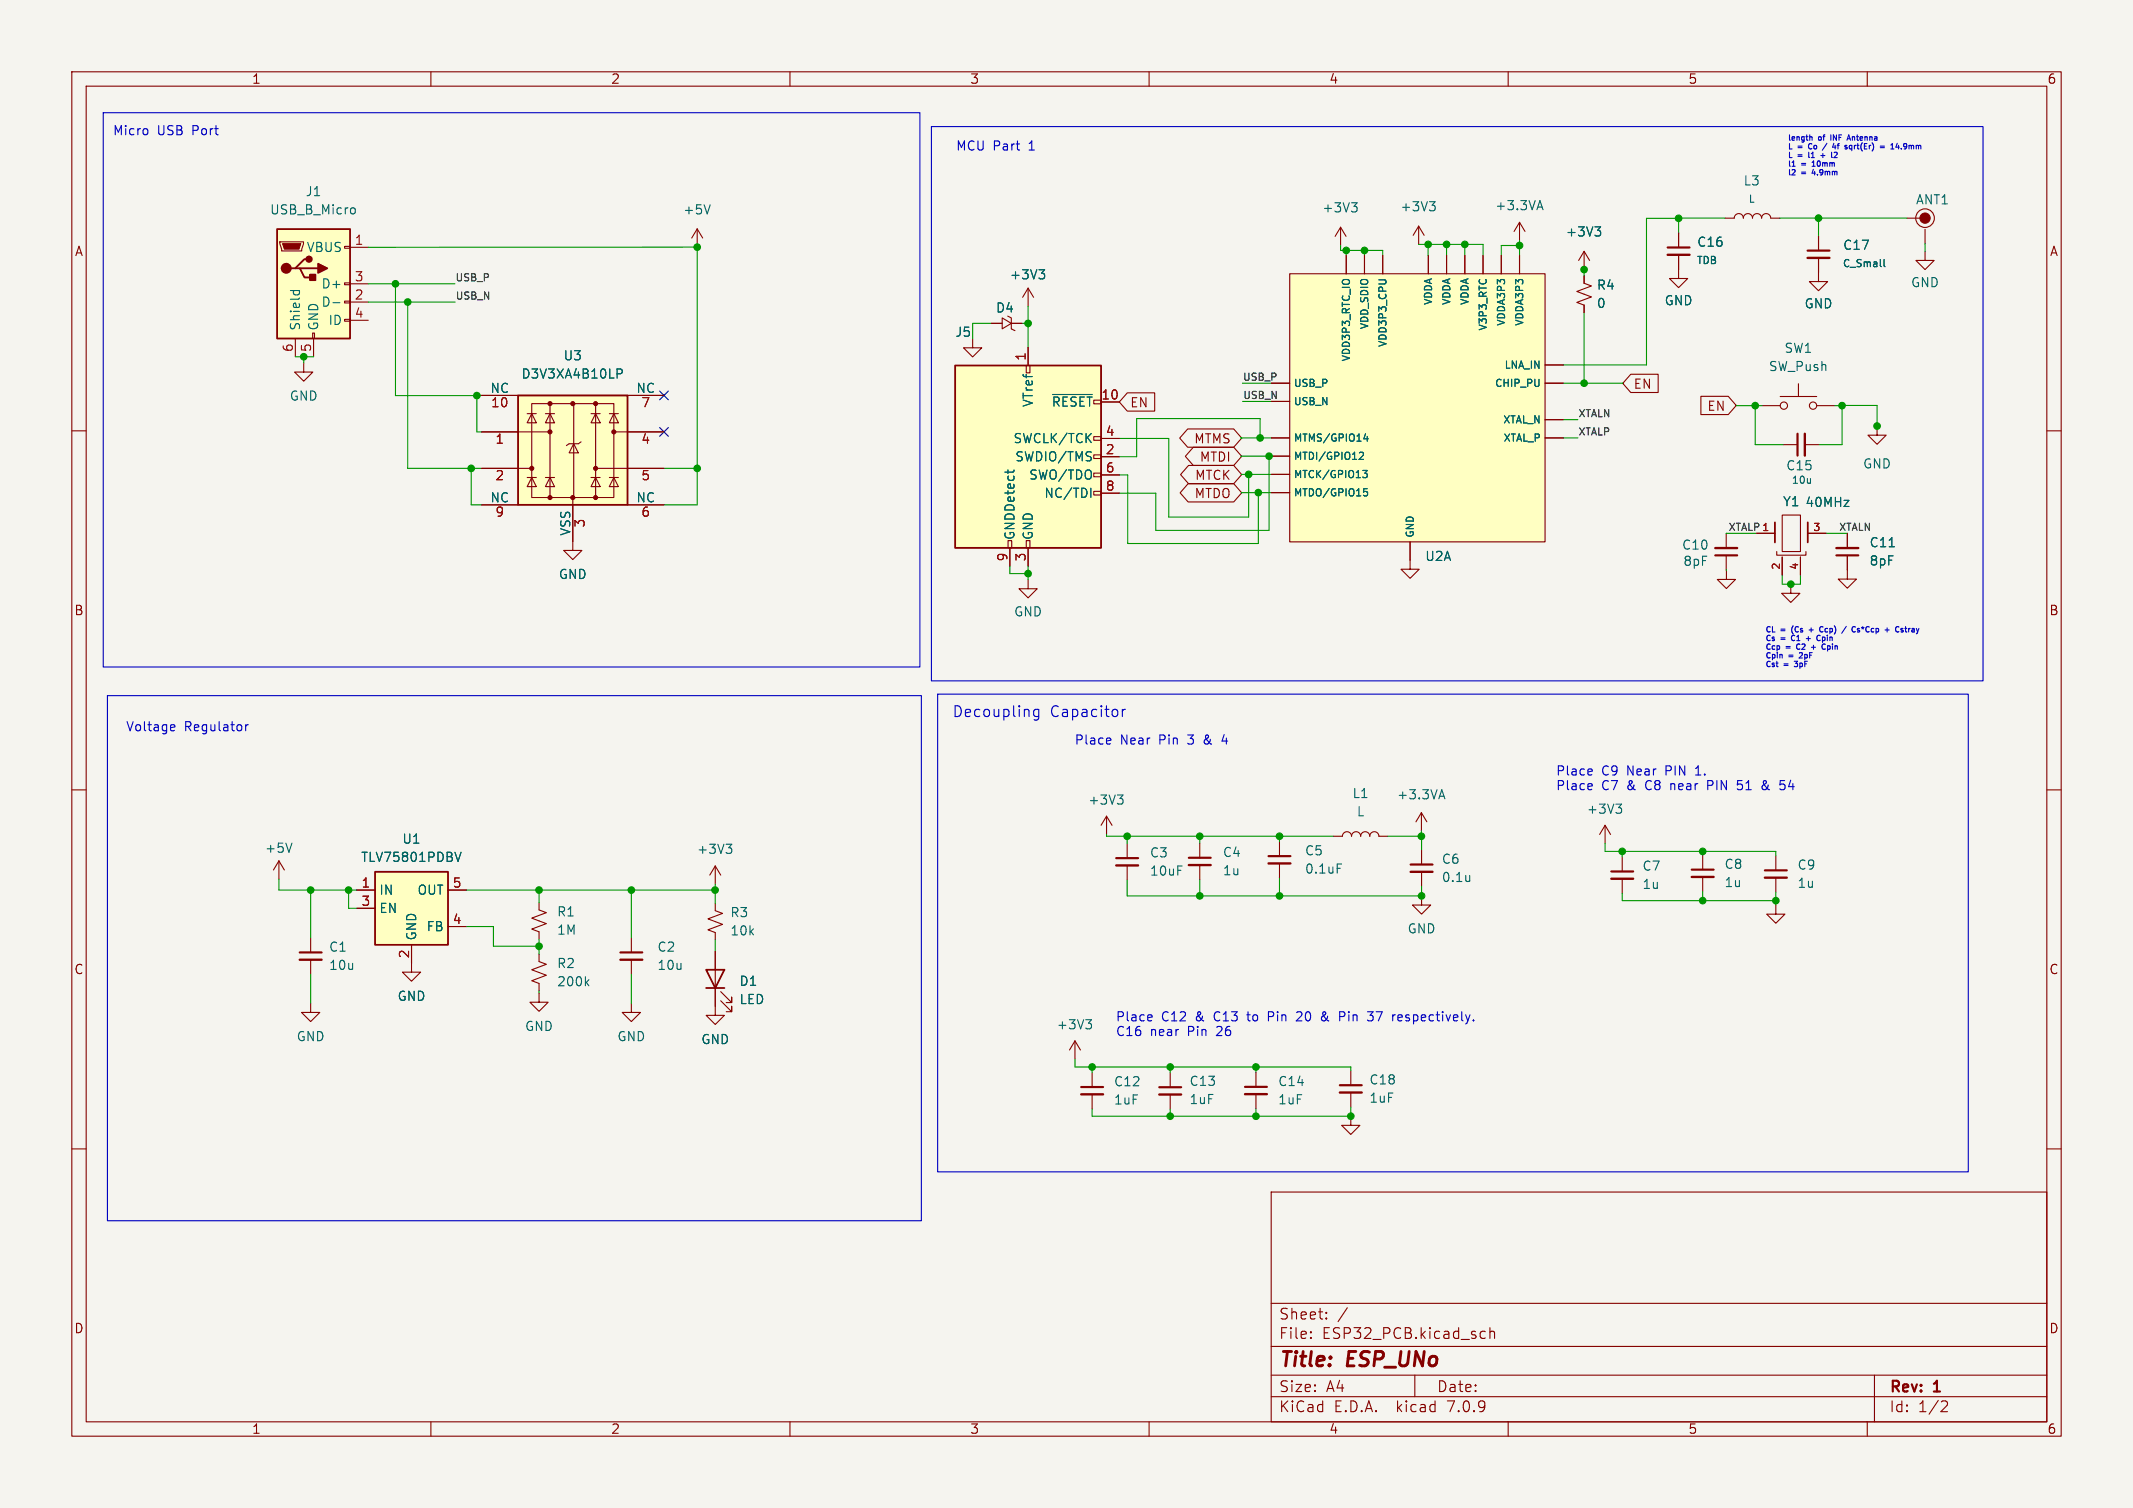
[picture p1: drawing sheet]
<svg xmlns="http://www.w3.org/2000/svg" width="297mm" height="210mm" viewBox="0 0 297 210" stroke-linecap="round" stroke-linejoin="round" font-family="sans-serif">
<path d="M0 0h297v210h-297z" fill="#f5f4ef" stroke="#f5f4ef" stroke-width=".14"/>
<g fill="none" stroke="#840000" stroke-width=".15">
<path d="M10 10h277v190h-277zM12 12h273v186h-273zM60 10v2M110 10v2M160 10v2M210 10v2M260 10v2M39 33.7h3.3v.2l-.3 1.1h-2.8zM48 39.4h.7v.2h-.7zM48 34.3h.7v.3h-.7zM48.7 34.4h2.6M48.7 39.5h2.6"/>
<path d="M97.1 31.9l-.8 1.2M97.1 31.9v2.5M97.1 31.9l.7 1.2M179.6 38.1h35.5v37.4h-35.5zM186.7 31.6l-.8 1.3M186.7 31.6v2.6M186.7 31.6l.7 1.3M187.5 35.6v2.5M190 35.6v2.5M192.5 35.6v2.5M197.5 31.5l-.7 1.3M197.5 31.5v2.5"/>
<path d="M197.5 31.5l.8 1.3M198.9 35.6v2.5M201.4 35.6v2.5M204 35.6v2.5M206.5 35.6v2.5M209 35.6v2.5M211.6 31v2.5M211.6 35.6v2.5M211.6 31l-.8 1.2M211.6 31l.7 1.2M220.6 38.4v1l1 .4-2 .8 2 .8-2 .7 1 .4v1M220.6 35l-.8 1.3"/>
<path d="M220.6 35v2.5M220.6 35l.7 1.3M233.7 35.5v3.3h1.3l-1.3 1.3-1.2-1.3h1.2M233.7 32.4v2.1M240.2 30.4h1.3a.64 .64 0 0 1 .6-.7 .64 .64 0 0 1 .6 .7 .64 .64 0 0 1 .7-.7 .64 .64 0 0 1 .6 .7 .64 .64 0 0 1 .7-.7 .64 .64 0 0 1 .6 .7 .64 .64 0 0 1 .6-.7 .64 .64 0 0 1 .7 .7h1.2M253.2 35.9v3.3h1.3l-1.3 1.3-1.3-1.3h1.3M253.2 32.9v2M265.5 30.4h2.5M268 35v1.3h1.3l-1.3 1.2-1.2-1.2h1.2M268 31.9v2M10 60h2M41.1 47.1v2.6"/>
<path d="M42.3 50.5v1.3h1.3l-1.3 1.3-1.3-1.3h1.3M43.5 46.4h.3v.7h-.3zM43.7 47.1v2.6M48 44.5h.7v.2h-.7zM48 41.9h.7v.3h-.7zM48.7 42.1h2.6M48.7 44.6h2.6M67.1 55.1h5M73.4 57.6h1.3M74 56.2h11.5v13.1h-11.5zM74 57.6l.7 1.3h-1.3zM75.9 57.6h1.3"/>
<path d="M76.6 57.6l.6 1.3h-1.3zM76.6 56.2v13.1M79.9 56.2v13.1M82.3 57.6h1.3M82.9 57.6l.7 1.3h-1.3zM82.9 56.2v13.1M84.8 57.6h1.3M85.5 57.6l.6 1.3h-1.3zM87.4 55.1h5.1M135.4 47.2v1.2h1.3l-1.3 1.3-1.2-1.3h1.2M138 45h1.5M139.5 44.3l1.3 .7-1.3 .8z"/>
<path d="M140.3 44l.5 .3v1.5l.5 .3M140.8 45h1.5M142.9 50.9h.5v1h-.5zM143.2 40.1v2.6M143.2 48.4v2.5M143.2 40.1l-.8 1.3M143.2 40.1l.7 1.3M153.3 56h2.6M157 54.7h3.8v2.6h-3.8l-1.1-1.3zM165.4 59.7h6.4l1.1 1.3-1.1 1.3h-6.4l-1.1-1.3zM177 55.9h2.6M177 53.4h2.6"/>
<path d="M215.1 50.8h2.6M215.1 53.4h2.6M215.1 58.4h2.6M227.1 52.1h3.8v2.6h-3.8l-1.1-1.3zM236.8 55.2h3.8l1.2 1.3-1.2 1.2h-3.8zM245.3 56.5h2.6M247.9 55.2h5.1M250.4 53.4v1.8M253 56.5h2.5M261.4 59.3v1.3h1.2l-1.2 1.3-1.3-1.3h1.3M285 60h2M67.1 60.1h9.5"/>
<path d="M67.1 65.2h6.9M67.1 70.3h5M73.4 66.5h1.3M74 66.5l.7 1.3h-1.3zM75.9 66.5h1.3M76.6 66.5l.6 1.3h-1.3zM79.8 69.3v7.4h1.2l-1.2 1.2-1.3-1.2h1.3M79.9 61.8l.6 1.3h-1.3zM80.9 61.5l-.4 .3h-1.3l-.3 .3M82.3 66.5h1.3M82.9 66.5l.7 1.3h-1.3zM82.9 65.2h9.6"/>
<path d="M84.8 66.5h1.3M85.5 66.5l.6 1.3h-1.3zM85.5 60.1h7M87.4 70.3h5.1M140.4 75.3h.5v1h-.5zM140.6 76.3v2.5M142.9 75.3h.5v1h-.5zM143.2 76.3v2.5M152.3 60.8h1v.5h-1zM152.3 65.9h1v.5h-1zM152.3 63.3h1v.6h-1zM152.3 68.4h1v.5h-1z"/>
<path d="M153.3 63.6h2.6M153.3 61.1h2.6M153.3 66.1h2.6M153.3 68.7h2.6M165.4 67.4h6.4l1.1 1.2-1.1 1.3h-6.4l-1.1-1.3zM165.5 64.8h6.3l1.1 1.3-1.1 1.3h-6.3l-1.1-1.3zM166.2 62.3h5.6l1.1 1.3-1.1 1.2h-5.6l-1.2-1.2zM177 61h2.6M177 68.6h2.6M177 63.5h2.6M177 66.1h2.6M196.3 75.5v3.8h1.3l-1.3 1.2-1.2-1.2h1.2"/>
<path d="M215.1 61h2.6M240.4 74.3v2M240.4 77.3v2.1M240.4 79.4v1.3h1.3l-1.3 1.3-1.3-1.3h1.3M244.6 74.3h2.5M247.4 76.8v.5h4.1v-.5M248.2 71.7h2.5v5.1h-2.5zM248.2 77.6v2.5M248.3 61.9h2M250.7 77.6v2.5M251.3 61.9h2M251.7 74.3h2.6"/>
<path d="M257.2 77.3v3.3h1.3l-1.3 1.3-1.2-1.3h1.2M257.2 74.3v2M143.2 80.7v1.3h1.2l-1.2 1.3-1.3-1.3h1.3M249.4 81.4v1.2h1.2l-1.2 1.3-1.3-1.3h1.3M10 110h2M38.8 119.9l-.7 1.3M38.8 119.9v2.5M38.8 119.9l.8 1.3M154.1 113.7l-.8 1.2M154.1 113.7v2.5M154.1 113.7l.7 1.2M156.9 117.5v2"/>
<path d="M167.1 117.4v2.1M178.2 117.2v2M185.6 116.5h1.3a.64 .64 0 0 1 .7-.7 .64 .64 0 0 1 .6 .7 .64 .64 0 0 1 .6-.7 .64 .64 0 0 1 .7 .7 .64 .64 0 0 1 .6-.7 .64 .64 0 0 1 .6 .7 .64 .64 0 0 1 .7-.7 .64 .64 0 0 1 .6 .7h1.3M197.9 113.2v2.5M197.9 113.2l-.7 1.3M197.9 113.2l.8 1.3M197.9 118.4v2M223.5 114.9l-.8 1.3M223.5 114.9v2.6M223.5 114.9l.8 1.3M225.9 119.3v2.1M237.1 119.1v2"/>
<path d="M247.3 119.2v2M285 110h2M43.3 139.7v1.3h1.2l-1.2 1.3-1.3-1.3h1.3M43.3 130.6v2M43.3 133.7v2M49.7 124h2.5M49.7 126.5h2.5M57.3 131.6v3.8h1.3l-1.3 1.3-1.3-1.3h1.3M62.4 124h2.5M62.4 129h2.5M75.1 138.3v1.3h1.2l-1.2 1.2-1.3-1.2h1.3M75.1 125.7v1l1 .4-2.1 .8 2.1 .7-2.1 .8 1.1 .4v1"/>
<path d="M75.1 132.9v1l1 .4-2.1 .8 2.1 .7-2.1 .8 1.1 .4v1M87.9 139.7v1.3h1.3l-1.3 1.3-1.3-1.3h1.3M87.9 130.6v2M87.9 133.7v2M99.6 132.5v8.9h1.3l-1.3 1.3-1.3-1.3h1.3M99.6 125.8v1l1 .4-2 .8 2 .7-2 .8 1 .4v1M99.6 120.6v2.5M99.6 120.6l-.8 1.3M99.6 120.6l.8 1.3M100.4 139.4l1.5 1.5v-.8v.8h-.8M100.4 138.1l1.5 1.5v-.7v.7h-.8M156.9 120.5v2.1"/>
<path d="M167.1 120.5v2M178.2 120.2v2.1M197.9 124.8v1.2h1.3l-1.3 1.3-1.2-1.3h1.2M197.9 121.4v2M225.9 122.4v2M237.1 122.1v2.1M247.3 126v1.3h1.2l-1.2 1.3-1.3-1.3h1.3M247.3 122.2v2.1M10 160h2M149.7 145l-.8 1.2M149.7 145v2.5M149.7 145l.7 1.2"/>
<path d="M152.1 149.4v2M152.1 152.4v2M162.9 149.4v2M162.9 152.4v2.1M174.9 149.3v2.1M174.9 152.4v2M188.1 155.4v1.3h1.3l-1.3 1.3-1.3-1.3h1.3M188.1 149.1v2M188.1 152.1v2.1M285 160h2M177 166h108v32h-108zM60 198v2"/>
<path d="M110 198v2M160 198v2M177 194.5h108M177 191.5h108M177 187.5h108M177 181.5h108M182.5 186.3h.1l-.1 .1M182.5 186.3v.1M182.5 185.5v.1M182.5 185.5h.1l-.1 .1M184.7 183.6v.1M184.7 183.6h-.1l.1 .1"/>
<path d="M184.7 182.8v.1M184.7 182.8h-.1l.1 .1M187.6 182.1l-1.3 2M197 191.5v3M206.4 185.4l.4 .1M206.8 186.3l-.4 .1M207.5 185.5a.37 .37 0 0 1 .6 .1v.8M207.5 184.9v1.5M210 198v2M260 198v2M261 191.5v6.5M270.5 195.1l.5 .1a.41 .41 0 0 1 .1 .5l-.9 .9h1"/>
<circle cx="268" cy="30.4" r="1.3"/>
<circle cx="248.4" cy="56.5" r=".51"/>
<circle cx="252.5" cy="56.5" r=".51"/>
</g>
<circle cx="268" cy="30.4" r=".72" fill="#840000" stroke="#840000" stroke-width=".14"/>
<g fill="none" stroke="#840000" stroke-width=".33">
<path d="M232.2 35.5h3.1M251.7 35.9h3M238.8 76.3h3.1M251.3 60.4v3M255.7 76.3h3M41.7 133.7h3.1M86.4 133.7h3M155.4 120.5h3.1M165.5 120.5h3.1M176.6 120.2h3.1M196.4 121.4h3.1M224.4 122.4h3"/>
<path d="M235.6 122.1h3M245.7 122.2h3.1M150.5 152.4h3.1M161.4 152.4h3.1M173.4 152.4h3M186.6 152.1h3"/>
</g>
<g fill="none" stroke="#840000" stroke-width=".3">
<path d="M232.2 34.5h3.1M251.7 34.9h3M238.8 77.3h3.1M250.3 60.4v3M255.7 77.3h3M155.4 119.5h3.1M165.5 119.5h3.1M176.6 119.2h3.1M41.7 132.6h3.1M86.4 132.6h3M196.4 120.4h3.1M224.4 121.4h3"/>
<path d="M235.6 121.1h3M245.7 121.2h3.1M150.5 151.4h3.1M161.4 151.4h3.1M173.4 151.4h3M186.6 151.1h3"/>
</g>
<g fill="none" stroke="#006464" stroke-width=".15">
<path d="M49 28.9l.3 .1 .2 .2-.1 .5-.4 .1M98.9 28.5l-.4 1.3M144.7 37.6h.8l-.5 .4M145.2 38l.3 .3v.3l-.3 .2M188.2 28.2h.8l-.5 .5M188.7 28.7l.3 .3v.3l-.3 .2M199 28.1h.8l-.4 .5M199.6 28.6l.2 .2v.3l-.2 .3M214.1 28.8h.6M214.4 27.9l.4 1.3M222.1 31.6h.8l-.5 .5M222.6 32.1l.3 .2v.3l-.3 .3"/>
<path d="M262.3 36.1v.9l.2 .1M40.4 40.5h1.3M40.9 40.5v.3M41.6 40.5l.1 .3M46.4 42.2h.9M85.9 51.4h.5l.3 .2-.2 .4h-.6M146.6 54.9h5.5M140.3 65.4v.5M141.2 65.4l-.1 .3M151.9 68v1.3M189.3 63.1l.4-.1 .2 .3-.7 .7h.7M189.8 65.5h.6l-.4 .4 .3 .1v.4l-.1 .1h-.4"/>
<path d="M189.9 68.1h.5M190 68.4h.2l.2 .2v.4l-.4 .1M190.1 60.4l-.2 .7h.6M190.4 60.8v.6M263.1 76.1h.7M40.7 117.4l-.5 1.3M63.3 118.7l.5 1.3 .4-1.3M101.1 117.6h.8l-.4 .5M101.6 118.1l.3 .2v.3l-.3 .2M155.6 110.7h.8l-.4 .5M156.1 111.2l.3 .2v.3l-.3 .3M200.5 110.9h.6"/>
<path d="M200.8 110l.4 1.2M225 112h.8l-.4 .5M225.6 112.5l.2 .2v.3l-.2 .3M81.6 136.8l.4 .5M82 136.4l-.5 .5M186.2 120.3h.6M204.6 121.9v.9M204.6 122.6v.1M151.2 142h.8l-.4 .5M151.7 142.5l.3 .2v.3l-.3 .3"/>
</g>
<g fill="#ffffc2" stroke="#ffffc2" stroke-width=".14">
<path d="M52.2 121.4h10.2v10.2h-10.2z"/>
<path d="M133 50.9h20.3v25.4h-20.3z"/>
<path d="M72.1 55.1h15.3v15.2h-15.3z"/>
<path d="M38.6 31.9h10.1v15.2h-10.1z"/>
<path d="M179.6 38.1h35.5v37.4h-35.5z"/>
</g>
<path d="M38.6 31.9h10.1v15.2h-10.1zM41.1 37.4h.7l.6 1.2h1.3M41.8 37.4h2.5M43 36.1h-.6l-1.3 1.3h-.6M72.1 55.1h15.3v15.2h-15.3zM133 50.9h20.3v25.4h-20.3zM247.1 72.7v2.8M251.7 72.7v2.8M52.2 121.4h10.2v10.2h-10.2zM98.3 135.1h2.6l-1.3 2.5zM98.3 137.6h2.6" fill="none" stroke="#840000" stroke-width=".25"/>
<g fill="#840000" stroke="#840000" stroke-width=".15">
<path d="M39.3 33.9h2.6l-.3 .8h-2z"/>
<circle cx="74" cy="65.2" r=".28"/>
<circle cx="76.6" cy="69.3" r=".28"/>
<circle cx="76.6" cy="60.1" r=".28"/>
<circle cx="76.6" cy="56.2" r=".28"/>
<circle cx="79.8" cy="69.3" r=".28"/>
<circle cx="79.8" cy="56.2" r=".28"/>
<circle cx="82.9" cy="69.3" r=".28"/>
<circle cx="82.9" cy="65.2" r=".28"/>
<circle cx="82.9" cy="56.2" r=".28"/>
<circle cx="85.5" cy="60.1" r=".28"/>
</g>
<g fill="#840000" stroke="#840000" stroke-width=".25">
<path d="M44.3 36.7l1.3 .7-1.3 .6z"/>
<path d="M43.2 38.3h.7v.7h-.7z"/>
<circle cx="39.9" cy="37.4" r=".63"/>
<circle cx="43" cy="36.1" r=".38"/>
</g>
<g fill="none" stroke="#0000c2" stroke-width=".15">
<path d="M14.4 15.7h113.7v77.2h-113.7zM20.5 18v.6M129.7 17.6h146.4v77.2h-146.4zM252 19.1h.3v.4M254.4 20l-.7 .9M254.9 18.8v.7M255.4 20l-.2 .5h.4M257.2 19.5l.2-.7 .3 .7M257.2 19.3h.4M264.2 20l-.2 .5h.5M249.5 23.2h.5M251.9 20.2v.4"/>
<path d="M251.9 21.2v.6l.1 .1M252.3 23.2h.4M252.5 22.5l-.2 .1M252.5 23.6l-.2 .5h.5M253.5 21.7h.6M253.8 21.4v.5M255.1 21.9h.1M255.5 20.2v.5M255.7 21.2l-.3 .1M255.8 21.5l-.4 .4h.4M255.8 20.2h.3M257.9 20.3l-.3-.1-.1 .2 .1 .3h.3"/>
<path d="M261.8 20.3h.6M261.8 20.6h.6M263.4 20.1l.1-.1v.7M264.4 20.2v.5M264.7 20.7h.1M15 96.9h113.3v73.1h-113.3zM130.6 96.7h143.5v66.5h-143.5zM144.6 98.8v1.2a.41 .41 0 0 1-.6 .2M144.6 98.9l-.4-.1-.3 .3v.4l.2 .2 .1 .1 .4-.1M156.3 98.8v1M156.7 98.8l-.3 .1-.1 .2M249.5 88.6l-.1 .2 .1 .3"/>
<path d="M249.5 87.4v.3v.4M249.8 92.1h.5M249.8 92.8h.1M250.2 89.8v.2v.3M250.6 90.9l-.1 .1M250.9 91.2l-.4 .4h.5M251.5 88.9h.6M251.8 88.6v.6M251.9 87.7h.6M252.2 87.4v.6M252.2 90.1h.6M252.5 89.9v.5"/>
<path d="M253 89.1l.2 .1 .2-.1M253.4 87.9l.2 .1 .2-.1M253.4 88.5h-.2l-.2 .1M253.8 90.3l.1 .1h.3M253.8 87.3h-.2l-.2 .1M257.1 87.2l-.7 1M258.9 87.5h-.2l-.1 .1 .1 .1 .2 .1v.2h-.3M264.1 87.3l-.2 .3 .2 .4M265.2 87.5h.3M265.3 87.3v.6l.2 .1M265.8 87.5v.5M265.9 87.5l-.1 .2"/>
<path d="M23.9 100.9l.4 .1v.2l-.6 .1M24.3 101.7l-.4 .1M34.2 100.9v.9M34.6 100.9l-.3 .1-.1 .2M154.5 102.8h.1l.1 .3-.6 .1M154.6 103.6h-.1M170.5 102.3l-.3 .9h.7M221.5 107.1h.1l.1 .3-.6 .1M221.5 109.1l.1 .1 .1 .2-.6 .2M221.6 107.9h-.1M221.6 109.9l-.1 .1M236.1 107.9h.7"/>
<path d="M236.2 107h-.1M237.8 108.7v1.3M237.8 109.4h.5M241.9 109.9l.2 .1h.3M242.6 108.7h-.6l-.1 .6 .2-.1h.3M245.8 109.1l-.3 .3a.34 .34 0 0 0-.1 .5 .34 .34 0 0 0 .5 0M245.9 108.8h-.3a.47 .47 0 0 0 .1 .6l.3 .3M247.9 108.7h.6M248 109.2h.3l.3 .2M248.6 109.7l-.3 .3h-.3M160.2 141.3l.2 .1v.2l-.6 .1M160.4 142.1l-.2 .1"/>
<path d="M176.6 141.6h.5M177.1 140.9h-.5v1.3M181 140.9h-.3l-.1 .1M181.2 141.4l-.7 .8h.8M184.5 141.3l-.4 .3a.34 .34 0 0 0 0 .4 .34 .34 0 0 0 .4 .1M184.5 141h-.3a.47 .47 0 0 0 .2 .6l.3 .3M186.5 140.9h.5l.3 .2-.2 .4-.6 .1M190.4 140.9h.8l-.4 .5 .3 .1 .1 .4-.2 .3h-.4M195.1 141.3h-.3l-.2 .2 .1 .6 .4 .1M195.2 141.6l-.6 .1"/>
</g>
<g fill="none" stroke="#009600" stroke-width=".15">
<path d="M51.3 39.5h12M51.3 34.4h45.8v35.9h-4.6M55.1 39.5v15.6h11.3M186.7 34.2v.7h5.8v.7M187.5 34.9v.7M190 34.9v.7M197.5 34h9v1.6M198.9 35.6h.1M198.9 34v1.6M201.4 34v1.6M204 34v1.6M211.6 34.2h-2.6v1.4"/>
<path d="M211.6 33.5v2.1M220.6 37.5v.9M233.7 30.4v2M240.2 30.4h-10.9v20.4h-11.6M247.8 30.4h17.7M253.2 30.4v2.5M268 33.9v1.1M41.1 49.7h2.6M42.3 49.7v.8M51.3 42.1h12.1M56.8 42.1v23.1h10.3M67.1 55.1h-.7v5h.7"/>
<path d="M138 45h-2.6v2.2M142.3 45h.9M143.2 42.7v5.7M173 53.4h4M173 55.9h4M217.7 53.4h8.3M217.7 58.4h2M220.6 43.5v9.9M241.8 56.5h3.5M244.4 56.5v5.4h3.9M255.5 56.5h1M261.4 59.4v-2.9h-4.9v5.4h-3.2"/>
<path d="M65.6 65.2v5.1h1.5M92.5 65.2h4.6M140.6 78.8v1.1h2.6M143.2 78.8v1.9M155.9 61.1h6.8v10.9h11.2v-5.9M155.9 66.1h1.1v9.6h18.2v-7.1M175.5 61v-2.7h-17.2v5.3h-2.4M176.7 63.5v10.4h-15.8v-5.2h-5M177 61h-4.2h.1M177 63.5h-4.2l.1 .1M177 66.1h-4.1M177 68.6h-4.1"/>
<path d="M217.7 61h2M240.4 79.4h.1M240.4 74.3h4.2M254.3 74.3h2.9M248.2 80.1v1.3h2.5v-1.3M154.1 116.2v.3h31.5M156.9 116.5v1M167.1 116.5v.9M178.2 116.5v.7M193.3 116.5h4.6M197.9 115.7v2.7M223.5 117.5v1.1h23.8v.6"/>
<path d="M225.9 118.6v.7M237.1 118.6v.5M38.8 122.4v1.6h10.9M43.3 124v6.6M43.3 135.7v4M48.5 124v2.5h1.2M64.9 124h34.7v1.8M64.9 129h3.8v2.8h6.4M75.1 124v1.7M75.1 130.8v2.1M75.1 138v.3M87.9 124v6.6"/>
<path d="M87.9 135.7v4M99.6 123.1v.9M99.6 130.9v1.6M156.9 122.6v2.2h41v-1.4M167.1 122.5v2.3M178.2 122.3v2.5M225.9 124.4v1h21.4M237.1 124.2v1.2M247.3 124.3v1.7M149.7 147.5v1.1h38.4v.5M152.1 148.6v.8M162.9 148.6v.8"/>
<path d="M162.9 154.5v.9M174.9 148.6v.7M174.9 154.4v1M188.1 154.2v1.2h-36v-1"/>
</g>
<path d="M91.8 59.5l1.3 1.3M91.8 54.5l1.3 1.2M93.1 59.5l-1.3 1.3M93.1 54.5l-1.3 1.2" fill="none" stroke="#000084" stroke-width=".15"/>
<g fill="#009600" stroke="#009600" stroke-width=".15">
<circle cx="75.1" cy="124" r=".46"/>
<circle cx="75.1" cy="131.8" r=".46"/>
<circle cx="198.9" cy="34" r=".46"/>
<circle cx="204" cy="34" r=".46"/>
<circle cx="201.4" cy="34" r=".46"/>
<circle cx="211.6" cy="34.2" r=".46"/>
<circle cx="190" cy="34.9" r=".46"/>
<circle cx="143.2" cy="79.9" r=".46"/>
<circle cx="167.1" cy="116.5" r=".46"/>
<circle cx="162.9" cy="148.6" r=".46"/>
<circle cx="162.9" cy="155.4" r=".46"/>
<circle cx="97.1" cy="65.2" r=".46"/>
<circle cx="174.9" cy="148.6" r=".46"/>
<circle cx="174.9" cy="155.4" r=".46"/>
<circle cx="188.1" cy="155.4" r=".46"/>
<circle cx="87.9" cy="124" r=".46"/>
<circle cx="99.6" cy="124" r=".46"/>
<circle cx="173.9" cy="66.1" r=".46"/>
<circle cx="152.1" cy="148.6" r=".46"/>
<circle cx="143.2" cy="45" r=".46"/>
<circle cx="66.4" cy="55.1" r=".46"/>
<circle cx="56.8" cy="42.1" r=".46"/>
<circle cx="55.1" cy="39.5" r=".46"/>
<circle cx="97.1" cy="34.4" r=".46"/>
<circle cx="42.3" cy="49.7" r=".46"/>
<circle cx="176.7" cy="63.5" r=".46"/>
<circle cx="175.5" cy="61" r=".46"/>
<circle cx="187.5" cy="34.9" r=".46"/>
<circle cx="48.5" cy="124" r=".46"/>
<circle cx="43.3" cy="124" r=".46"/>
<circle cx="65.6" cy="65.2" r=".46"/>
<circle cx="178.2" cy="116.5" r=".46"/>
<circle cx="178.2" cy="124.8" r=".46"/>
<circle cx="167.1" cy="124.8" r=".46"/>
<circle cx="225.9" cy="118.6" r=".46"/>
<circle cx="197.9" cy="124.8" r=".46"/>
<circle cx="237.1" cy="118.6" r=".46"/>
<circle cx="237.1" cy="125.4" r=".46"/>
<circle cx="197.9" cy="116.5" r=".46"/>
<circle cx="247.3" cy="125.4" r=".46"/>
<circle cx="233.7" cy="30.4" r=".46"/>
<circle cx="220.6" cy="53.4" r=".46"/>
<circle cx="253.2" cy="30.4" r=".46"/>
<circle cx="220.6" cy="37.5" r=".46"/>
<circle cx="156.9" cy="116.5" r=".46"/>
<circle cx="175.2" cy="68.6" r=".46"/>
<circle cx="256.5" cy="56.5" r=".46"/>
<circle cx="261.4" cy="59.3" r=".46"/>
<circle cx="244.4" cy="56.5" r=".46"/>
<circle cx="249.4" cy="81.4" r=".46"/>
</g>
<g font-size="2.8" fill="#840000">
<text x="178" y="190.9">Title:</text>
<text x="187.7" y="190.9">ESP_UNo</text>
</g>
<g font-size="2.1" fill="#0000c2">
<text x="132.5" y="100">Decoupling</text>
<text x="146.2" y="100">Capacitor</text>
</g>
<g font-size="2.1" fill="#840000">
<text x="178" y="184">Sheet:</text>
<text x="178" y="186.7">File:</text>
<text x="184.1" y="186.7">ESP32_PCB.kicad_sch</text>
<text x="178" y="196.9">KiCad</text>
<text x="178" y="194.1">Size:</text>
<text x="184.7" y="194.1">A4</text>
<text x="185.7" y="196.9">E.D.A.</text>
<text x="194.6" y="196.9">kicad</text>
<text x="200" y="194.1">Date:</text>
<text x="201.8" y="196.9">7.0.9</text>
<text x="263" y="194.3">Rev:</text>
<text x="263" y="196.9">Id:</text>
<text x="267.1" y="196.9">1/2</text>
<text x="269.4" y="194.3">1</text>
</g>
<g font-size="1.8" fill="#840000">
<text x="35" y="11.9">1</text>
<text x="85" y="11.9">2</text>
<text x="135" y="11.9">3</text>
<text x="185" y="11.9">4</text>
<text x="235" y="11.9">5</text>
<text x="285" y="11.9">6</text>
<text x="10.3" y="35.9">A</text>
<text x="285.3" y="35.9">A</text>
<text x="157.3" y="56.9">EN</text>
<text x="227.4" y="54.3">EN</text>
<text x="237.6" y="57.4">EN</text>
<text x="166.2" y="62">MTMS</text>
<text x="167" y="64.5">MTDI</text>
<text x="166.2" y="69.6">MTDO</text>
<text x="166.3" y="67">MTCK</text>
<text x="10.3" y="85.9">B</text>
<text x="285.3" y="85.9">B</text>
<text x="10.3" y="135.9">C</text>
<text x="285.3" y="135.9">C</text>
<text x="10.3" y="185.9">D</text>
<text x="285.3" y="185.9">D</text>
<text x="35" y="199.9">1</text>
<text x="85" y="199.9">2</text>
<text x="135" y="199.9">3</text>
<text x="185" y="199.9">4</text>
<text x="235" y="199.9">5</text>
<text x="285" y="199.9">6</text>
</g>
<g font-size="1.8" fill="#0000c2">
<text x="15.6" y="18.9">Micro</text>
<text x="21.9" y="18.9">USB</text>
<text x="26.9" y="18.9">Port</text>
<text x="133" y="21.1">MCU Part</text>
<text x="143.4" y="21.1">1</text>
<text x="17.5" y="101.9">Voltage</text>
<text x="25.7" y="101.9">Regulator</text>
<text x="149.6" y="103.8">Place</text>
<text x="156" y="103.8">Near</text>
<text x="161.5" y="103.8">Pin</text>
<text x="165.7" y="103.8">3</text>
<text x="168.1" y="103.8">&amp;</text>
<text x="170.8" y="103.8">4</text>
<text x="216.6" y="108.1">Place</text>
<text x="216.6" y="110.1">Place</text>
<text x="223" y="108.1">C9</text>
<text x="223" y="110.1">C7</text>
<text x="226.7" y="108.1">Near</text>
<text x="226.7" y="110.1">&amp;</text>
<text x="229.4" y="110.1">C8</text>
<text x="232.2" y="108.1">PIN</text>
<text x="233.1" y="110.1">near</text>
<text x="236.6" y="108.1">1.</text>
<text x="238.4" y="110.1">PIN</text>
<text x="242.8" y="110.1">51</text>
<text x="246.4" y="110.1">&amp;</text>
<text x="249.1" y="110.1">54</text>
<text x="155.3" y="142.3">Place</text>
<text x="161.7" y="142.3">C12</text>
<text x="166.6" y="142.3">&amp;</text>
<text x="169.3" y="142.3">C13</text>
<text x="174.2" y="142.3">to</text>
<text x="177.2" y="142.3">Pin</text>
<text x="181.4" y="142.3">20</text>
<text x="185" y="142.3">&amp;</text>
<text x="187.8" y="142.3">Pin</text>
<text x="192" y="142.3">37</text>
<text x="195.5" y="142.3">respectively.</text>
<text x="155.3" y="144.4">C16</text>
<text x="160.2" y="144.4">near</text>
<text x="165.5" y="144.4">Pin</text>
<text x="169.7" y="144.4">26</text>
</g>
<g font-size="1.8" fill="#006464">
<text x="42.5" y="27.5">J1</text>
<text x="184" y="29.8">+3V3</text>
<text x="194.9" y="29.6">+3V3</text>
<text x="208.1" y="29.5">+3.3VA</text>
<text x="242.7" y="26">L3</text>
<text x="266.7" y="28.7">ANT1</text>
<text x="37.5" y="30.1">USB_B_Micro</text>
<text x="42.6" y="35.3">VBUS</text>
<text x="95" y="30.1">+5V</text>
<text x="217.9" y="33.1">+3V3</text>
<text x="236.2" y="34.6">C16</text>
<text x="256.6" y="35">C17</text>
<text x="44.7" y="40.4">D+</text>
<text x="140.5" y="39.1">+3V3</text>
<text x="222.3" y="40.6">R4</text>
<text x="266" y="40.2">GND</text>
<text x="42" y="46.1" transform="rotate(-90 42 46.1)">Shield</text>
<text x="44.5" y="46.1" transform="rotate(-90 44.5 46.1)">GND</text>
<text x="44.7" y="42.9">D-</text>
<text x="45.6" y="45.5">ID</text>
<text x="132.9" y="47.1">J5</text>
<text x="138.6" y="43.7">D4</text>
<text x="222.3" y="43.1">0</text>
<text x="231.7" y="42.7">GND</text>
<text x="251.2" y="43.2">GND</text>
<text x="72.5" y="52.9">D3V3XA4B10LP</text>
<text x="78.4" y="50.4">U3</text>
<text x="246.2" y="51.9">SW_Push</text>
<text x="248.4" y="49.4">SW1</text>
<text x="40.3" y="56">GND</text>
<text x="68.2" y="54.8">NC</text>
<text x="88.5" y="54.8">NC</text>
<text x="144" y="56.8" transform="rotate(-90 144 56.8)">VTref</text>
<text x="146.3" y="56.8">~{RESET}</text>
<text x="141" y="61.9">SWCLK/TCK</text>
<text x="141.3" y="64.5">SWDIO/TMS</text>
<text x="248.6" y="65.7">C15</text>
<text x="259.3" y="65.5">GND</text>
<text x="68.2" y="70.1">NC</text>
<text x="88.5" y="70.1">NC</text>
<text x="143.2" y="67">SWO/TDO</text>
<text x="145.3" y="69.5">NC/TDI</text>
<text x="248.2" y="70.7">Y1</text>
<text x="251.3" y="70.8">40MHz</text>
<text x="79.5" y="74.7" transform="rotate(-90 79.5 74.7)">VSS</text>
<text x="141.5" y="75.3" transform="rotate(-90 141.5 75.3)">GNDDetect</text>
<text x="144" y="75.3" transform="rotate(-90 144 75.3)">GND</text>
<text x="234.1" y="76.8">C10</text>
<text x="260.2" y="76.4">C11</text>
<text x="77.7" y="80.8">GND</text>
<text x="198.4" y="78.3">U2A</text>
<text x="234.3" y="79">8pF</text>
<text x="260.2" y="79">8pF</text>
<text x="141.1" y="86.1">GND</text>
<text x="151.4" y="112.3">+3V3</text>
<text x="188.2" y="111.4">L1</text>
<text x="188.8" y="113.9">L</text>
<text x="194.4" y="111.5">+3.3VA</text>
<text x="220.9" y="113.5">+3V3</text>
<text x="36.8" y="119">+5V</text>
<text x="55.9" y="117.7">U1</text>
<text x="97" y="119.1">+3V3</text>
<text x="160" y="119.6">C3</text>
<text x="170.2" y="119.6">C4</text>
<text x="181.6" y="119.3">C5</text>
<text x="50.2" y="120.2">TLV75801PDBV</text>
<text x="52.7" y="124.8">IN</text>
<text x="58" y="124.8">OUT</text>
<text x="160" y="122.2">10uF</text>
<text x="170.2" y="122.1">1u</text>
<text x="181.6" y="121.9">0.1uF</text>
<text x="200.7" y="120.5">C6</text>
<text x="200.7" y="123">0.1u</text>
<text x="228.6" y="121.5">C7</text>
<text x="228.6" y="124">1u</text>
<text x="240" y="121.2">C8</text>
<text x="240" y="123.8">1u</text>
<text x="250.2" y="121.3">C9</text>
<text x="250.2" y="123.9">1u</text>
<text x="52.7" y="127.4">EN</text>
<text x="58.2" y="131.1" transform="rotate(-90 58.2 131.1)">GND</text>
<text x="59.3" y="129.9">FB</text>
<text x="77.5" y="127.8">R1</text>
<text x="77.5" y="130.4">1M</text>
<text x="101.6" y="127.9">R3</text>
<text x="101.6" y="130.5">10k</text>
<text x="195.9" y="130.2">GND</text>
<text x="45.7" y="132.7">C1</text>
<text x="45.7" y="135.3">10u</text>
<text x="77.5" y="135">R2</text>
<text x="77.5" y="137.6">200k</text>
<text x="91.4" y="132.7">C2</text>
<text x="91.4" y="135.3">10u</text>
<text x="102.9" y="137.5">D1</text>
<text x="55.3" y="139.6">GND</text>
<text x="73" y="143.8">GND</text>
<text x="102.9" y="140">LED</text>
<text x="147" y="143.6">+3V3</text>
<text x="41.2" y="145.2">GND</text>
<text x="85.9" y="145.2">GND</text>
<text x="97.6" y="145.6">GND</text>
<text x="155" y="154">1uF</text>
<text x="155" y="151.5">C12</text>
<text x="165.5" y="154">1uF</text>
<text x="165.5" y="151.4">C13</text>
<text x="177.9" y="154">1uF</text>
<text x="177.9" y="151.5">C14</text>
<text x="190.6" y="153.8">1uF</text>
<text x="190.6" y="151.2">C18</text>
</g>
<g font-size="1.8" fill="#a90000">
<text x="49.3" y="34.2">1</text>
<text x="49.3" y="41.8">2</text>
<text x="49.3" y="39.3">3</text>
<text x="49.3" y="44.3">4</text>
<text x="40.9" y="49.1" transform="rotate(-90 40.9 49.1)">6</text>
<text x="43.4" y="49.1" transform="rotate(-90 43.4 49.1)">5</text>
<text x="142.9" y="50.3" transform="rotate(-90 142.9 50.3)">1</text>
<text x="68.3" y="57">10</text>
<text x="89.2" y="57">7</text>
<text x="153.3" y="55.7">10</text>
<text x="68.9" y="62.1">1</text>
<text x="89.2" y="62.1">4</text>
<text x="153.9" y="63.3">2</text>
<text x="153.9" y="60.8">4</text>
<text x="153.9" y="65.9">6</text>
<text x="68.9" y="67.2">2</text>
<text x="89.2" y="67.2">5</text>
<text x="153.9" y="68.4">8</text>
<text x="68.9" y="72.3">9</text>
<text x="81.7" y="73.6" transform="rotate(-90 81.7 73.6)">3</text>
<text x="89.2" y="72.3">6</text>
<text x="140.4" y="78.3" transform="rotate(-90 140.4 78.3)">9</text>
<text x="142.9" y="78.3" transform="rotate(-90 142.9 78.3)">3</text>
<text x="50.2" y="123.7">1</text>
<text x="62.9" y="123.7">5</text>
<text x="50.2" y="126.2">3</text>
<text x="62.9" y="128.8">4</text>
<text x="57" y="133.5" transform="rotate(-90 57 133.5)">2</text>
</g>
<g font-size="1.4" fill="#006464">
<text x="243.4" y="28.4">L</text>
<text x="236.2" y="37">TDB</text>
<text x="256.5" y="37.4">C_Small</text>
<text x="190.7" y="46" transform="rotate(-90 190.7 46)">VDD_SDIO</text>
<text x="199.6" y="42.6" transform="rotate(-90 199.6 42.6)">VDDA</text>
<text x="202.2" y="42.6" transform="rotate(-90 202.2 42.6)">VDDA</text>
<text x="204.7" y="42.6" transform="rotate(-90 204.7 42.6)">VDDA</text>
<text x="207.2" y="46.2" transform="rotate(-90 207.2 46.2)">V3P3_RTC</text>
<text x="209.8" y="45.5" transform="rotate(-90 209.8 45.5)">VDDA3P3</text>
<text x="212.3" y="45.5" transform="rotate(-90 212.3 45.5)">VDDA3P3</text>
<text x="188.2" y="50.5" transform="rotate(-90 188.2 50.5)">VDD3P3_RTC_IO</text>
<text x="193.3" y="48.5" transform="rotate(-90 193.3 48.5)">VDD3P3_CPU</text>
<text x="209.4" y="51.6">LNA_IN</text>
<text x="180.1" y="56.6">USB_N</text>
<text x="180.1" y="54.1">USB_P</text>
<text x="208" y="54.1">CHIP_PU</text>
<text x="209.2" y="59.2">XTAL_N</text>
<text x="180.1" y="61.7">MTMS/GPIO14</text>
<text x="180.1" y="64.3">MTDI/GPIO12</text>
<text x="209.2" y="61.7">XTAL_P</text>
<text x="180.1" y="69.3">MTDO/GPIO15</text>
<text x="180.1" y="66.8">MTCK/GPIO13</text>
<text x="249.4" y="67.6">10u</text>
<text x="197.1" y="75" transform="rotate(-90 197.1 75)">GND</text>
</g>
<g font-size="1.4" fill="#0f0f0f">
<text x="63.3" y="39.2">USB_P</text>
<text x="63.4" y="41.8">USB_N</text>
<text x="173" y="53.1">USB_P</text>
<text x="173" y="55.6">USB_N</text>
<text x="219.7" y="58.2">XTALN</text>
<text x="219.7" y="60.7">XTALP</text>
</g>
<g font-size="1.4" fill="#009600">
<text x="240.6" y="74">XTALP 1</text>
<text x="256" y="74">XTALN</text>
</g>
<g font-size="1.4" fill="#a90000">
<text x="245.3" y="74">1</text>
<text x="252.4" y="74">3</text>
<text x="247.9" y="79.4" transform="rotate(-90 247.9 79.4)">2</text>
<text x="250.4" y="79.4" transform="rotate(-90 250.4 79.4)">4</text>
</g>
<g font-size="1" fill="#0000c2">
<text x="248.9" y="19.6">length</text>
<text x="248.9" y="20.8">L</text>
<text x="248.9" y="22">L</text>
<text x="248.9" y="23.3">l1</text>
<text x="250.4" y="20.8">=</text>
<text x="250.4" y="22">=</text>
<text x="250.9" y="23.3">=</text>
<text x="252.2" y="20.8">Co</text>
<text x="252.2" y="22">l1</text>
<text x="252.7" y="23.3">10mm</text>
<text x="253.3" y="19.6">of</text>
<text x="254.2" y="22">+</text>
<text x="255.3" y="19.6">INF</text>
<text x="256" y="22">l2</text>
<text x="256.2" y="20.8">4f</text>
<text x="257.9" y="19.6">Antenna</text>
<text x="258.2" y="20.8">sqrt(Er)</text>
<text x="263.4" y="20.8">=</text>
<text x="265.2" y="20.8">14.9mm</text>
<text x="248.9" y="24.5">l2</text>
<text x="250.9" y="24.5">=</text>
<text x="252.7" y="24.5">4.9mm</text>
<text x="245.8" y="88.1">CL</text>
<text x="245.8" y="89.3">Cs</text>
<text x="248" y="88.1">=</text>
<text x="248" y="89.3">=</text>
<text x="249.8" y="88.1">(Cs</text>
<text x="249.8" y="89.3">C1</text>
<text x="252.2" y="89.3">+</text>
<text x="252.5" y="88.1">+</text>
<text x="254" y="89.3">Cpin</text>
<text x="254.4" y="88.1">Ccp)</text>
<text x="257.8" y="88.1">/</text>
<text x="259.5" y="88.1">Cs*Ccp</text>
<text x="264.3" y="88.1">+</text>
<text x="266.2" y="88.1">Cstray</text>
<text x="245.8" y="90.5">Ccp</text>
<text x="245.8" y="91.7">Cpin</text>
<text x="245.8" y="92.9">Cst</text>
<text x="248.4" y="92.9">=</text>
<text x="248.7" y="90.5">=</text>
<text x="249.1" y="91.7">=</text>
<text x="250.2" y="92.9">3pF</text>
<text x="250.5" y="90.5">C2</text>
<text x="250.9" y="91.7">2pF</text>
<text x="252.9" y="90.5">+</text>
<text x="254.7" y="90.5">Cpin</text>
</g>
</svg>
